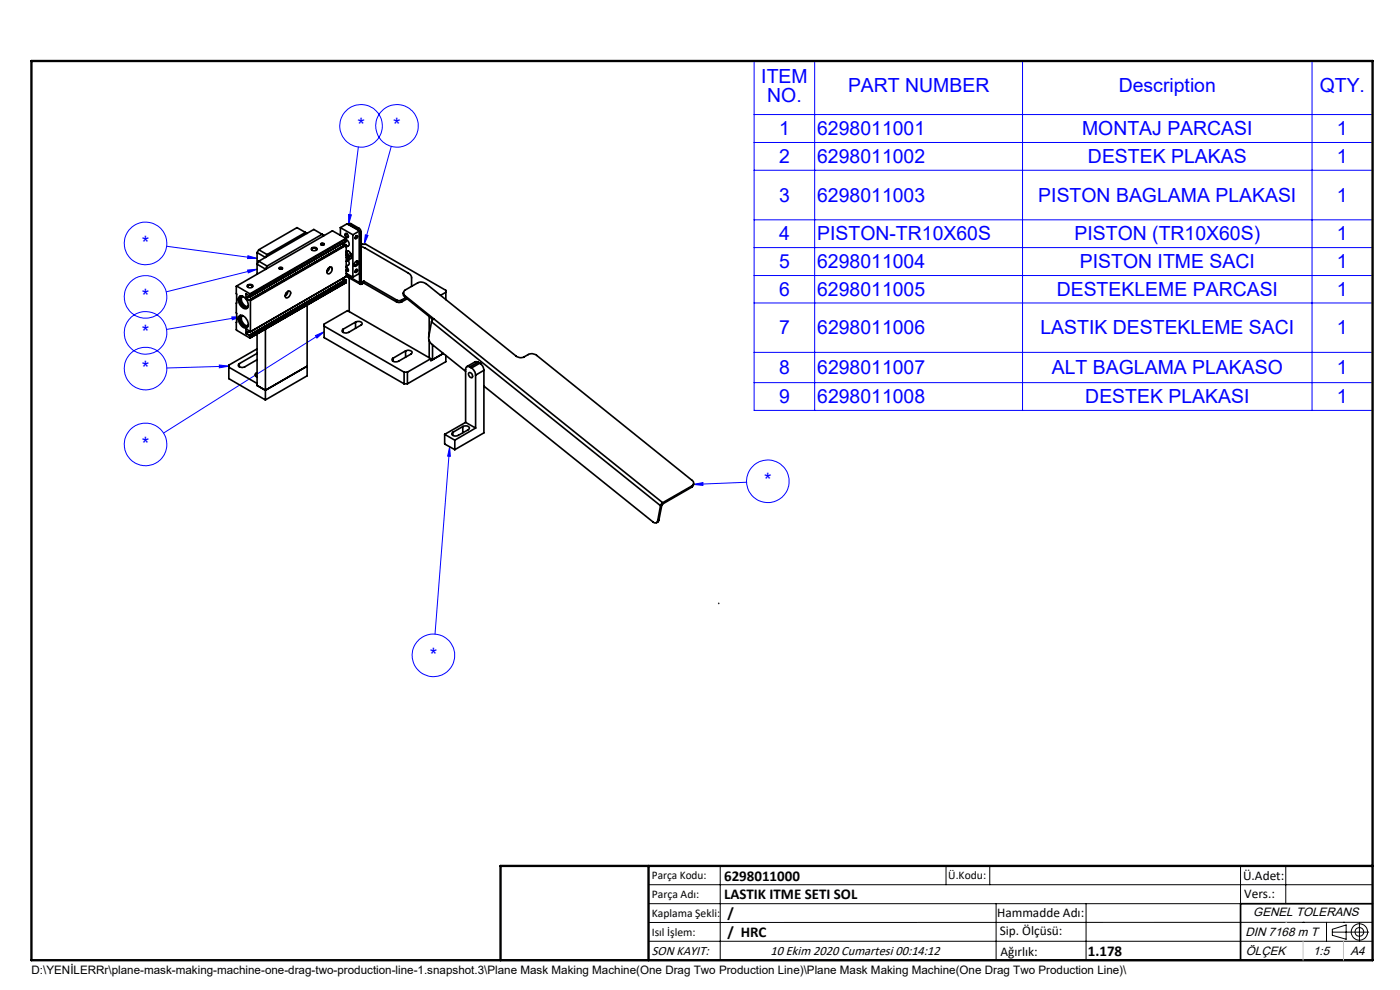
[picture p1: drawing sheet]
<svg xmlns="http://www.w3.org/2000/svg" width="297mm" height="210mm" viewBox="0 0 297 210" stroke-linecap="round" stroke-linejoin="round" font-family="sans-serif">
<g fill="none" stroke="#00f" stroke-width=".21">
<path d="M160 12.9h131.2v74.2h-131.2zM172.8 12.9v74.2M216.9 12.9v74.2M278.3 12.9v74.2M76 31.2l-2 16.3M83 31l-5.7 20.8M160 24.3h131.2M160 30.2h131.2M160 36.1h131.2M35.3 52.2l19.2 2.6M52.5 57.3l2-.2-1.8 .8zM52.6 54.2l1.9 .6h-2z"/>
<path d="M54.5 57.1l-19.2 4.8M73.9 45.5l.6 .1-.5 1.9zM77.5 49.8l.6 .1-.8 1.9zM160 46.6h131.2M160 52.5h131.2M160 58.4h131.2M46.5 77.4l2 .3-2 .3zM48.5 77.7l-13.1 .4M49.2 67.2h2l-1.9 .6zM51.2 67.2l-15.9 2.7M66.9 71.2l1.9-.8-1.6 1.3zM68.8 70.4l-34.1 21.5"/>
<path d="M160 64.3h131.2M160 74.7h131.2M95.4 94.8l-3.1 39.7M95.4 94.8l.1 2h-.5zM160 81.2h131.2M147.1 102.8l2-.4v.6zM158.4 102.3l-11.3 .5"/>
<circle cx="76.6" cy="26.7" r="4.5"/>
<circle cx="84.2" cy="26.7" r="4.5"/>
<circle cx="30.9" cy="51.6" r="4.5"/>
<circle cx="30.9" cy="78.2" r="4.5"/>
<circle cx="30.9" cy="63" r="4.5"/>
<circle cx="30.9" cy="70.6" r="4.5"/>
<circle cx="30.9" cy="94.3" r="4.5"/>
<circle cx="162.9" cy="102.1" r="4.5"/>
<circle cx="91.9" cy="139" r="4.5"/>
</g>
<g fill="none" stroke="#000" stroke-width=".21">
<path d="M137.6 187.7h153.6M137.6 191.7h153.6M137.6 199.7h153.6M152.8 183.7v20M200.7 183.7v4M210 183.7v4M211.3 191.7v12M230.4 191.7v12M263.2 183.7v20M272.8 183.7v8M276.4 195.6h.1M281.4 195.6v4.1"/>
<path d="M282.6 197.7h7.8M282.6 197.1l3-.9v3l-3-.8zM285 195.6h.1M288.4 195.8v3.8M291.2 195.6l-153.6 .1"/>
<circle cx="288.4" cy="197.7" r="1.74"/>
<circle cx="288.4" cy="197.7" r=".93"/>
</g>
<path d="M291.2 191.7h-28v12M106.2 203.7h185" fill="none" stroke="#000" stroke-width=".35"/>
<path d="M6.7 12.9h284.5v190.8h-284.5zM137.6 183.7v20M291.2 183.7h-185v20" fill="none" stroke="#000" stroke-width=".5"/>
<path d="M152.5 128h.1" fill="none" stroke="#191924" stroke-width=".35"/>
<path d="M272.8 195.6h.1M276.4 199.7v4M285 199.7v4" fill="none" stroke="#c0c0c0" stroke-width=".21"/>
<path d="M73.9 45.5l.6 .1-.5 1.9zM77.5 49.8l.6 .1-.8 1.9zM147.1 102.8l2-.4v.6zM95.4 94.8l.1 2h-.5zM66.9 71.2l1.9-.8-1.6 1.3zM46.5 77.4l2 .3-2 .3zM49.2 67.2h2l-1.9 .6zM52.5 57.3l2-.2-1.8 .8zM52.6 54.2l1.9 .6h-2z" fill="#00f"/>
<g fill="none" stroke="#000" stroke-width=".35">
<path d="M54.5 53.6v4.6M54.5 53.6l1.8 1 .4-.6M54.9 55.4l1.8 1M54.9 55.4l-.4 .6 1.8 1.1M54.9 53l1.8 1M54.9 53l-.4 .6M56.3 57.1h.1M56.7 56.4l-.4 .7M59.2 56.8a.4 .4 0 0 1 .4-.1 .4 .4 0 0 1 .3 .3 .4 .4 0 0 1-.4 .1 .4 .4 0 0 1-.3-.3zM59.3 57.1v-.1a.27 .27 0 0 1 .3-.2 .27 .27 0 0 1 .2 .3M64.8 49.3l.4 .2M64.8 49.3l-8.1 4.7"/>
<path d="M64.8 49.3l-1.8-1-8.1 4.7M66.2 52.6l.4-.2 .6 .3a.59 .59 0 0 1-.5 .5 .59 .59 0 0 1-.6-.5zM66.3 53.1l-.1-.1a.49 .49 0 0 1 .5-.4 .49 .49 0 0 1 .4 .4v.1M68.1 51.7a.35 .35 0 0 1 .4-.1 .35 .35 0 0 1 .2 .4h-.5zM68.2 52l-.1-.1a.27 .27 0 0 1 .3-.2 .27 .27 0 0 1 .3 .3M68.3 49.7l.4 .3M68.3 49.7l-11.6 6.7M68.3 49.7l-1.7-1-11.7 6.7M69.6 57l-.2 .3M69.7 56.9l.5-.3a.84 .84 0 0 1 .1 1 .84 .84 0 0 1-.9 .4v-.4zM69.9 56.7l-.1 .5-.4 .5M72.2 48.3v1.6"/>
<path d="M72.2 48.3l2.7 1.5M72.2 48.3l1.4-.8 2.7 1.5M72.7 51.6l.5 .3M72.7 59.1l.5 .3M73.2 49.6a.45 .45 0 0 1 .6 .2 .45 .45 0 0 1-.1 .6l-.5-.5zM73.3 51.9l-20.3 11.7M73.3 59.3l-20.3 11.8M73.3 51.9h.1M73.3 59.3l.1 .1M73.4 51.9v.1M73.4 59.4v.1M73.4 50.6l-20.4 11.7"/>
<path d="M73.4 50.6v.1M73.4 50.6l-2.9-1.6-20.3 11.7M73.4 51.9l-20.3 11.7M73.4 59.4l-20.3 11.7M73.4 50.8a.87 .87 0 0 1 .5 1.3l-.5 .3M73.4 56.6a.51 .51 0 0 1 .5 .4 .51 .51 0 0 1-.2 .6l-.3-.1M73.4 56.7h.2M73.4 57.2l.3 .2 .2-.1M73.4 51.2l-20.3 11.8M73.4 58.6l-20.3 11.8M73.4 54.1l.3 .7M73.4 53.6l.3 .3"/>
<path d="M73.4 53.9l.3 .5v.3M73.4 58l1.5 .8M73.4 50.7l-20.3 11.8M73.4 51.2l-20.3 11.7M73.4 50.7v.5M73.4 52v6.6M73.4 59.5v.4M73.4 52l-20.3 11.8M73.4 59.5l-20.3 11.7M73.4 59.9l-20.4 11.8M73.4 59.9v.1M73.4 54.1l.3 .4"/>
<path d="M73.6 49.6h-.1a.38 .38 0 0 0-.1 .4 .38 .38 0 0 0 .5 .2v-.1M73.6 58.4l.2 .4 2.6 1.5M73.6 58.4l2.7 1.6M73.6 58.1v.3M73.7 54.5l-.3 .1M73.7 54.5v.3M73.7 55.1l.3 .6v.4l-.6 .4M73.7 54.8v.2M73.7 53.9l.3 .8M73.7 54.8v.5l-.3 .1M73.7 53.9l.4 .3M73.9 47.6l.3 .1"/>
<path d="M73.9 53.2l-.4 .3 .2 .4M73.9 53.2l.4 .4M73.9 53.2l-.5 .1M74 54.7l-.3 .4M74 54.7l.1 .4M74.1 54.2l-.1 .5M74.1 55.1h-.4M74.1 58.9v7.2M74.2 47.7l1.5 .9M74.3 53.6l.3 .8M74.3 53.6l.2 .4M74.5 47.5l-.3-.1-.4 .2"/>
<path d="M74.5 54l-.4 .2M74.5 54l.1 .4M74.5 47.5l-.3 .2M74.5 47.5l1.6 .9M74.6 54.4l-.1 .1M74.6 54.4l-.1 .4-.4 .3M74.9 49.8v9M75.4 55.6l.3-.2a.58 .58 0 0 1 .2 .7 .58 .58 0 0 1-.7 .3zM75.4 56.3l-.2 .1M75.4 56.3h-.3M75.5 57.2l.2-.1a.35 .35 0 0 1 .1 .5 .35 .35 0 0 1-.5 .1zM75.5 50.1l.2-.1a.35 .35 0 0 1 .1 .4 .35 .35 0 0 1-.5 .2z"/>
<path d="M75.6 50a.25 .25 0 0 1 .1 .4 .25 .25 0 0 1-.4 0M75.6 57.2v-.1a.27 .27 0 0 1 .1 .4 .27 .27 0 0 1-.4 .1M75.7 55.4l.1 .4-.4 .5M75.7 55.4l.1 .2M75.7 48.6l.4 .3M76.1 48.4l.3 .2 .2 .7M76.1 48.4l-.4 .2M76.3 60a.3 .3 0 0 0 .1 .3 .3 .3 0 0 0 .4-.1M76.3 58l-1.4 .8M76.3 49l-1.4 .8M76.3 49v11M76.6 52.3l.9 .3 9.1 5.3a1.18 1.18 0 0 1 .7 1v1.8"/>
<path d="M76.6 59.8l.2 .1M76.6 52l1-.2 17 9.8v2M76.6 49.3l-.3 .2M76.6 59.8l-.3 .2M76.6 49.3v10.5M76.8 59.9v.3M77.2 59.6l6.9 4M77.2 59.6l-.4 .3M77.2 59.6v.4M48.5 77.9l6 3.4M50.2 60.7l-.1 9.2 2.9 1.8M50.2 60.7l2.8 1.6"/>
<path d="M50.7 67.1a.89 .89 0 0 1 1.4 .3 1.47 1.47 0 0 1 .2 2.2 1.87 1.87 0 0 1-1.6-2.5zM50.8 77.1v.7M50.8 62.9a1.68 1.68 0 0 1 1.9 1.7 .73 .73 0 0 1-.5 .9 .73 .73 0 0 1-.9-.4 1.69 1.69 0 0 1-.5-2.2zM51 62.8a1.9 1.9 0 0 0 1.5 2.6M51 66.9a1.9 1.9 0 0 0 1.5 2.6M51.3 62.9a1.53 1.53 0 0 0 1.3 2.1M51.3 67a1.53 1.53 0 0 0 1.3 2.1M51.6 62.9h-.2a.75 .75 0 0 0-.3 1.2l.8 1a.5 .5 0 0 0 .8-.3M51.6 67l-.2-.1a.77 .77 0 0 0-.3 1.3l.5 .8a.57 .57 0 0 0 .6 .3 .57 .57 0 0 0 .5-.4M52.2 63.2v.1M52.2 70.6v.2M52.2 62.4v.8"/>
<path d="M52.2 69.8v.8M52.2 62.4h.1M52.2 69.8h.1M52.2 62.4l.7 .4M52.2 63.3l.7 .4M52.2 69.8l.7 .4M52.2 70.8l.7 .3M52.5 60.5l.5-.2 .6 .2a.58 .58 0 0 1-.6 .6 .58 .58 0 0 1-.5-.6zM52.6 61v-.1a.48 .48 0 0 1 .4-.4 .48 .48 0 0 1 .5 .4l-.1 .1M52.9 62.8l.1 .1M52.9 63.7h.1M52.9 70.2l.2 .2"/>
<path d="M52.9 62.8l-.7 .4M52.9 70.2l-.7 .4M53 71.1h.1M53 71.1h-.1M53 62.9l-.8 .4M53 70.3l-.8 .5M53 63.6v.1M53 62.9l.1 .1M53 63.6h.1M53 62.3l.1 .2M53.1 63.6v.2M53.1 71.1v.1"/>
<path d="M53.1 62.9v.1M53.1 62.5v.4M53.1 63.8v6.6M53.1 71.2l-.1 .5M54.3 79.2l-.2 .4 .4 .3M54.3 79.2v.7M54.5 76.3l-2.6 1.5-.7 .1a.48 .48 0 0 1-.6-.6l.2-.2M54.5 70.8v11l1.8 1 8.9-5.1M54.5 74l-6 3.5v2.8l7.8 4.5M54.5 75l-3.7 2.1M54.5 79l-.2 .2M56.3 69.8v15"/>
<path d="M60.8 62.1l-.2 .3M60.9 62a.48 .48 0 0 1 .7-.1 .48 .48 0 0 1-.1 .7l-.1 .3a.48 .48 0 0 1-.7 .3 .48 .48 0 0 1-.1-.8zM61.1 61.8l-.1 .5-.5 .5M65.2 64.7v15l-8.9 5.1M68.8 69.2l16.9 9.7M72.8 69.8v.7M75.4 68.3a.77 .77 0 0 1 .9-.2 .77 .77 0 0 1 .5 .8l-2.9 1.6-.7 .1a.55 .55 0 0 1-.6-.5l.2-.3M75.4 68.3l-2.6 1.5M75.4 68.3v1.3M77.2 60l6.9 4.1M77.2 60l-.4 .2M83.4 76v.6"/>
<path d="M84.1 63.6l.4 .2 .7-.2M84.1 64.1h1.1M84.1 63.6v.5M85.2 63.6v.5M85.6 62l-.1 .5 .4 .5M85.7 78.9v2.5M85.7 78.9h.7M85.9 63l5.9 4.8M85.9 62.8a.7 .7 0 0 1 .1-1.3l2.6-1.5a1.83 1.83 0 0 1 1.8 .2l19.1 15.3a1.56 1.56 0 0 0 1.7 .2l.9-.5a1.62 1.62 0 0 1 1.7 .2l33 26.5a.69 .69 0 0 1 0 1.2M85.9 62.8l6.1 4.8M85.9 62.8v.2M86 74.4l.8-.1a.55 .55 0 0 1 .6 .5l-.2 .3-2.6 1.5a.77 .77 0 0 1-.9 .2 .77 .77 0 0 1-.5-.7l.2-.1"/>
<path d="M86 74.4l-2.6 1.6M86 74.4v1.4M86.1 63.1l-.9 .5M86.4 63.4l-1.2 .7M86.4 78.9v2.5M91.1 67.1v3.9M91.1 72.2v3.7M91.4 76.1l-17.7-10.2-4.9 2.8v2.9l16.9 9.8M91.4 76.1l-5 2.8M91.5 68.3l-.6 3.2a1.86 1.86 0 0 0 .8 1.6l7.1 5.7M91.5 68.3l48.6 39M91.8 67.7v.2"/>
<path d="M91.8 73.2v3.1h-.4M92 67.6l-.5 .7M92 67.6l48.6 39M94 75l-2.6 1.5v-.4M94.6 75.4v1.3l-8.2 4.7M94.6 62l-1.1 .6M99.4 79.2a.58 .58 0 0 1 .7 .2 .58 .58 0 0 1-.1 .7l-.5-.3zM99.7 77.8a.53 .53 0 0 0-.7 0 .53 .53 0 0 0-.2 .5v11.3M99.7 77.8l.3 .3M100 78.1a2.03 2.03 0 0 1 .9 1.5M100.9 79.6v11.2M101.4 76.8h-.6l-1.8 1"/>
<path d="M101.4 76.8l-1.7 1M101.4 76.8l.4 .2M101.6 76.9l.4 .3M101.8 77a1.79 1.79 0 0 1 .9 1.6M101.8 77l-1.8 1.1M102.7 78.6v13.2l-6.2 3.6M102.7 78.6l-1.8 1M85.7 81.4h.7M94.3 92.1l2.2 1.3M94.3 92.1v2.1l2.2 1.2M96.1 91.7v.6M96.5 93.4v2"/>
<path d="M98.2 90.5a.77 .77 0 0 1 .8-.2 .77 .77 0 0 1 .5 .7l-2.3 1.3-.8 .2a.55 .55 0 0 1-.6-.5l.3-.3M98.2 90.5l-2.1 1.2M98.2 90.5v1.3M98.8 89.6l2.1 1.2M98.8 89.6l-4.5 2.5M100.9 90.8l-4.4 2.6M102.7 81.9l35.8 28.8a.57 .57 0 0 0 .6 .2 .57 .57 0 0 0 .4-.4M139.8 110.3l-.1 .3-.4 .3M139.8 110.3l-.3 .2M140.1 107.3l-.6 3.2M140.4 107.1l-.3 .2M140.4 107.1l-.6 3.2"/>
<path d="M140.5 106.9l-.1 .2M140.6 106.6l-.5 .7M140.6 106.6l-.1 .3M146.7 103.4l-6.2 3.5M146.8 103.1l-6.2 3.5M146.8 103.1l-.1 .3M147.1 102.6l-.1 .5-.3 .3"/>
</g>
<g font-size="4.1" fill="#00f">
<text x="161.5" y="17.7">ITEM</text>
<text x="162.8" y="21.7">NO.</text>
<text x="179.9" y="19.6">PART NUMBER</text>
<text x="237.3" y="19.6">Description</text>
<text x="280" y="19.6">QTY.</text>
<text x="75.8" y="28">*</text>
<text x="83.4" y="28">*</text>
<text x="165.3" y="28.6">1</text>
<text x="173.4" y="28.6">6298011001</text>
<text x="229.6" y="28.6">MONTAJ PARCASI</text>
<text x="283.6" y="28.6">1</text>
<text x="165.3" y="34.5">2</text>
<text x="173.4" y="34.5">6298011002</text>
<text x="230.8" y="34.5">DESTEK PLAKAS</text>
<text x="283.6" y="34.5">1</text>
<text x="165.3" y="42.7">3</text>
<text x="173.4" y="42.7">6298011003</text>
<text x="220.3" y="42.7">PISTON BAGLAMA PLAKASI</text>
<text x="283.6" y="42.7">1</text>
<text x="30.1" y="52.9">*</text>
<text x="165.3" y="51">4</text>
<text x="173.4" y="51">PISTON-TR10X60S</text>
<text x="228" y="51">PISTON (TR10X60S)</text>
<text x="283.6" y="51">1</text>
<text x="165.3" y="56.9">5</text>
<text x="173.4" y="56.9">6298011004</text>
<text x="229.1" y="56.9">PISTON ITME SACI</text>
<text x="283.6" y="56.9">1</text>
<text x="30.1" y="64.3">*</text>
<text x="165.3" y="62.7">6</text>
<text x="173.4" y="62.7">6298011005</text>
<text x="224.2" y="62.7">DESTEKLEME PARCASI</text>
<text x="283.6" y="62.7">1</text>
<text x="30.1" y="71.9">*</text>
<text x="165.3" y="70.9">7</text>
<text x="173.4" y="70.9">6298011006</text>
<text x="220.7" y="70.9">LASTIK DESTEKLEME SACI</text>
<text x="283.6" y="70.9">1</text>
<text x="30.1" y="79.5">*</text>
<text x="165.3" y="79.3">8</text>
<text x="173.4" y="79.3">6298011007</text>
<text x="223.1" y="79.3">ALT BAGLAMA PLAKASO</text>
<text x="283.6" y="79.3">1</text>
<text x="165.3" y="85.5">9</text>
<text x="173.4" y="85.5">6298011008</text>
<text x="230.2" y="85.5">DESTEK PLAKASI</text>
<text x="283.6" y="85.5">1</text>
<text x="30.1" y="95.6">*</text>
<text x="162.1" y="103.4">*</text>
<text x="91.2" y="140.3">*</text>
</g>
<g font-size="3.2">
<text x="153.6" y="190.8">LASTIK ITME SETI SOL</text>
<text x="153.6" y="186.8">6298011000</text>
<text x="154.3" y="194.8">/</text>
<text x="154.3" y="198.8">/ HRC</text>
<text x="230.8" y="202.8">1.178</text>
</g>
<g font-size="2.8">
<text x="263.7" y="186.7">Ü.Adet:</text>
<text x="263.9" y="190.5">Vers.:</text>
<text x="211.5" y="194.5">Hammadde Adı:</text>
<text x="138.3" y="202.6">SON KAYIT:</text>
<text x="163.5" y="202.6">10 Ekim 2020 Cumartesi 00:14:12</text>
<text x="212.1" y="198.4">Sip. Ölçüsü:</text>
<text x="212.2" y="202.7">Ağırlık:</text>
</g>
<g font-size="2.6">
<text x="265.9" y="194.4">GENEL TOLERANS</text>
<text x="264.2" y="198.5">DIN 7168 m T</text>
<text x="264.3" y="202.6">ÖLÇEK</text>
<text x="278.5" y="202.6">1:5</text>
<text x="286.5" y="202.6">A4</text>
</g>
<g font-size="2.5">
<text x="138.3" y="186.4">Parça Kodu:</text>
<text x="138.3" y="190.5">Parça Adı:</text>
<text x="201.2" y="186.5">Ü.Kodu:</text>
<text x="138.3" y="194.5">Kaplama Şekli:</text>
<text x="138.3" y="198.6">Isıl İşlem:</text>
<text x="6.7" y="206.7">D:\YENİLERRr\plane-mask-making-machine-one-drag-two-production-line-1.snapshot.3\Plane Mask Making Machine(One Drag Two Production Line)\Plane Mask Making Machine(One Drag Two Production Line)\</text>
</g>
</svg>
